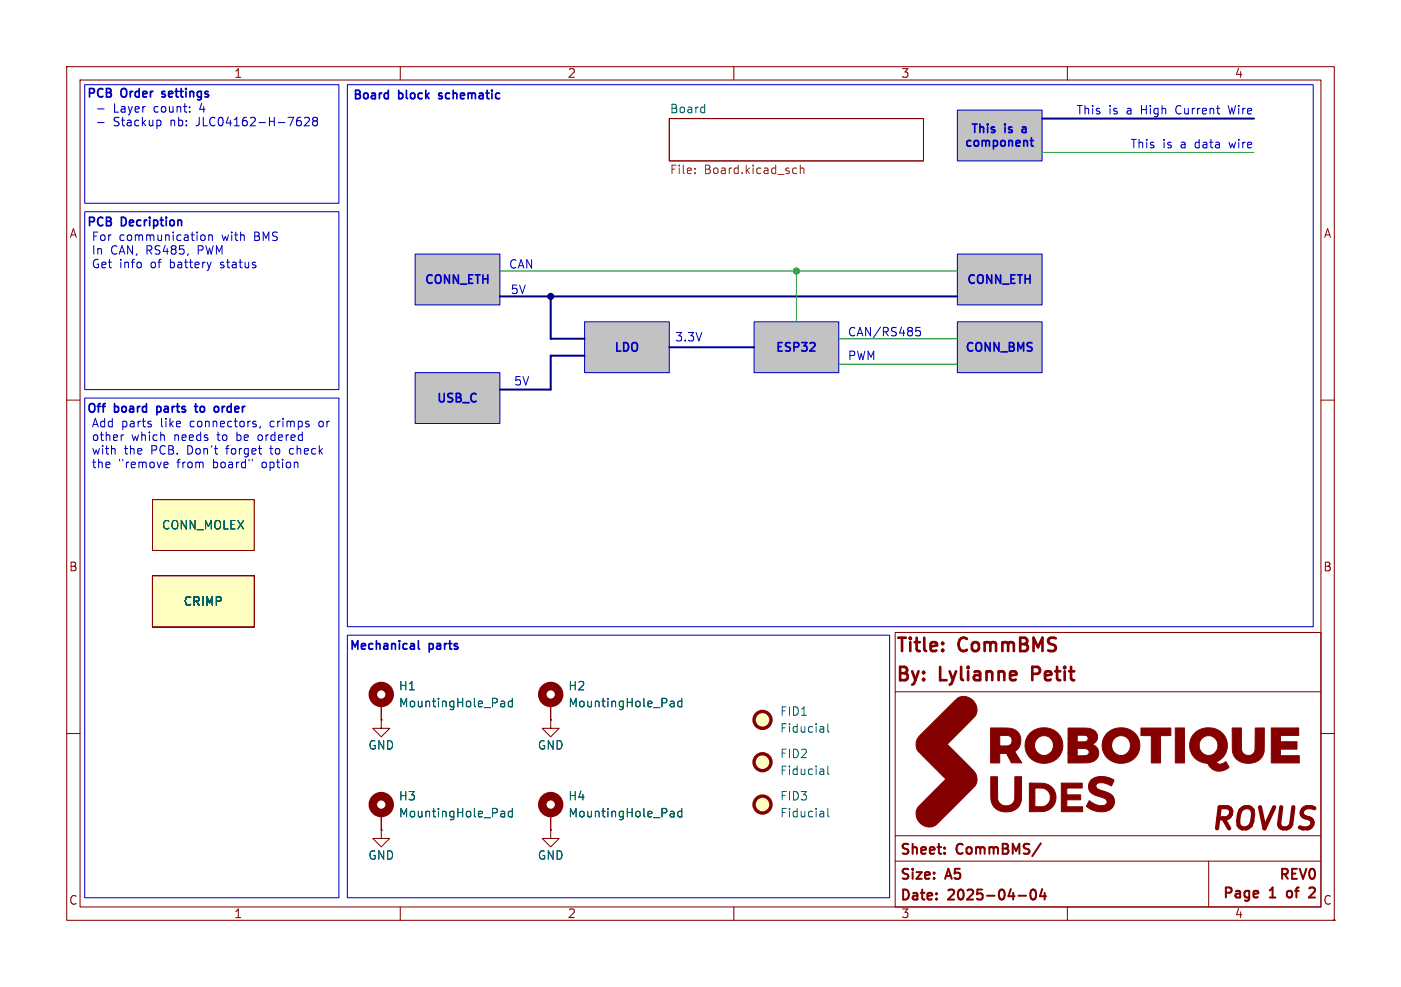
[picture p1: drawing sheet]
<svg xmlns="http://www.w3.org/2000/svg" width="210mm" height="148mm" viewBox="0 0 210 148" stroke-linecap="round" stroke-linejoin="round" font-family="sans-serif">
<g fill="none" stroke="#840000" stroke-width=".15">
<path d="M10 10h190v128h-190zM12 12h186v124h-186zM60 10v2M100.3 17.8h38.1v6.3h-38.1zM110 10v2M160 10v2M10 60h2M198 60h2M134.2 94.8h63.8v41.2h-63.8zM10 110h2M134.2 103.7h63.7M198 110h2"/>
<path d="M60 136v2M110 136v2M134.2 129.1h63.7M134.2 125.3h63.7M160 136v2M181.2 129.1v6.9"/>
</g>
<path d="M152.7 134.3h1.1M154.7 133.5l.2-.1a.94 .94 0 0 1 0 1.5h-.1a1 1 0 0 1-.1-1.4zM156 126.5l-1.3 1.9M156.2 133.3l-.3 1.1h.9M156.6 133.9v1M196.8 133.1h-.3l-.2 .1M197 133.7l-.8 .9h.9" fill="none" stroke="#840000" stroke-width=".3"/>
<g fill="none" stroke="#840000" stroke-width=".4">
<path d="M134.6 95.6h1.2M135.2 95.6v2M136.5 95.6l-.1 .1 .1 .1M136.5 95.6v.1v.1M136.5 95.6v.2M137.4 95.6v1.7M138.5 95.6v1.7M140.9 100v2M144.1 100v1.7M144.9 95.8a.69 .69 0 0 0-1 .1M145.1 100l-.1 .1 .1 .1M145.1 100l.1 .1-.1 .1"/>
<path d="M145.1 100v.2M153.9 95.8l-.3-.2h-.7v2M154.9 97.6v-2l.7 1.5 .7-1.5v2M158.3 95.7l-.8-.1-.3 .2M158.5 100v1.7M159.6 100l-.1 .1 .1 .1M159.6 100l.1 .1-.1 .1M159.6 100v.2M160.5 100v1.7M135.9 100.2l-.3-.2h-.7v2M154.7 101h.8M155.8 100.2l-.3-.2h-.8v2"/>
</g>
<g fill="#840000" stroke="#840000" stroke-width=".15">
<path d="M138 110.2l3.8-3.8a7.6 7.6 0 0 1 2.1-1.9 1.96 1.96 0 0 1 2.3 1.1 1.96 1.96 0 0 1-.6 2.4l-3.6 3.6 3.2 3.2a2.76 2.76 0 0 1 1.3 2.1 2.13 2.13 0 0 1-1 1.6l-4.5 4.5a1.95 1.95 0 0 1-2.7 .7 1.95 1.95 0 0 1-.6-2.8l4.1-4.1-2.3-2.2a8 8 0 0 1-2.1-2.5 1.93 1.93 0 0 1 .6-1.9z"/>
<path d="M148.5 116.5h1v3.4a1.32 1.32 0 0 0 1.6 1 1.32 1.32 0 0 0 1-1.6v-2.8h1v3.5a2.38 2.38 0 0 1-3.3 1.6 2.36 2.36 0 0 1-1.3-2.7z"/>
<path d="M163.6 117a2.98 2.98 0 0 1 3.4 0l-.4 .9-.9-.4-.5-.1a.58 .58 0 0 0-.7 .1 .58 .58 0 0 0-.1 .6l.3 .3 .9 .3a1.51 1.51 0 0 1 1.3 2.1 2.39 2.39 0 0 1-2.7 .8l-.7-.2-.7-.5 .5-.8a2.16 2.16 0 0 0 2.5 .5 .71 .71 0 0 0-.7-1l-.5-.2a1.47 1.47 0 0 1-1.2-2.3z"/>
<path d="M154.3 117.4h1.1a2.39 2.39 0 0 1 2.9 2.2 2.4 2.4 0 0 1-3 2.1h-1v-2.1h.8v1.4h.6a1.44 1.44 0 0 0 1.7-1.4 1.44 1.44 0 0 0-1.7-1.4h-.6v1.4h-.8z"/>
<path d="M159.1 117.4h3.1v.8h-2.3v1h2.1v.7h-2.1v1.1h2.4v.7h-3.2z"/>
<path d="M179.1 109.9a2.83 2.83 0 0 1 3.4-.5 2.83 2.83 0 0 1 1.4 3.2 3.6 3.6 0 0 1-1.6 1.7l.2 .2a1.04 1.04 0 0 0 1.3-.3l.3 .7a.22 .22 0 0 1 .1 .2 .22 .22 0 0 1-.2 .2 1.95 1.95 0 0 1-3-.8 2.7 2.7 0 0 1-2.7-2.7h1.4a1.45 1.45 0 0 0 2 1.4 1.45 1.45 0 0 0 .5-2.4 1.41 1.41 0 0 0-1.6-.4 1.41 1.41 0 0 0-.9 1.4h-1.4a2.46 2.46 0 0 1 .8-1.9z"/>
<path d="M154.5 109.9a2.92 2.92 0 0 1 4.8 1.6 2.82 2.82 0 0 1-2.7 3 2.82 2.82 0 0 1-2.9-2.7h1.4a1.45 1.45 0 0 0 1.9 1.4 1.45 1.45 0 0 0 .6-2.3 1.41 1.41 0 0 0-1.6-.5 1.41 1.41 0 0 0-.9 1.4h-1.4a2.48 2.48 0 0 1 .8-1.9z"/>
<path d="M166 109.9a2.84 2.84 0 0 1 3.4-.5 2.84 2.84 0 0 1 1.4 3.1 2.85 2.85 0 0 1-3.1 1.9 2.85 2.85 0 0 1-2.5-2.7h1.4a1.44 1.44 0 0 0 1.8 1.5 1.44 1.44 0 0 0 .9-2.1 1.41 1.41 0 0 0-1.6-.7 1.41 1.41 0 0 0-1.1 1.3h-1.4a2.41 2.41 0 0 1 .8-1.8z"/>
<path d="M184.7 109.2h1.4v2.4a1.26 1.26 0 0 0 1.4 1.6 1.23 1.23 0 0 0 .6-1.4l.1-2.6h1.3v2.6a2.33 2.33 0 0 1-3.1 2.6 2.39 2.39 0 0 1-1.7-2.9z"/>
<path d="M148.5 109.2h1.2a4 4 0 0 1 2.7 .4 1.96 1.96 0 0 1-.3 3.1l1.1 1.7h-1.6l-.7-1.4h-1v1.4h-1.4v-3.3h1.4v.8h.5a.92 .92 0 0 0 1.3-1 .92 .92 0 0 0-1.3-.6h-.5v.8h-1.4z"/>
<path d="M160.1 109.2h1.4a4 4 0 0 1 2.6 .4 1.16 1.16 0 0 1 .4 1.2 1.16 1.16 0 0 1-.8 .8 1.4 1.4 0 0 1 1 1.6 1.4 1.4 0 0 1-1.5 1.2h-3.1v-1.6h1.4v.5h1a.58 .58 0 0 0 .8-.5 .58 .58 0 0 0-.8-.5h-1v.5h-1.4v-2h1.4v.5l1.2-.1a.52 .52 0 0 0 .4-.6 .52 .52 0 0 0-.7-.3l-.9-.1v.6h-1.4z"/>
<path d="M171 109.2h4.5v1.1h-1.5v4.1h-1.4v-4.1h-1.6z"/>
<path d="M176.2 109.2h1.3v5.2h-1.3z"/>
<path d="M190.6 109.2h4.1v1.1h-2.8v.9h2.5v1.1h-2.5v1h2.9v1.1h-4.2z"/>
<circle cx="200" cy="138" r=".01"/>
</g>
<g fill="#c2c2c2">
<path d="M62.2 38.1h12.7v7.6h-12.7z"/>
<path d="M143.5 38.1h12.7v7.6h-12.7z"/>
<path d="M143.5 48.3h12.7v7.6h-12.7z"/>
<path d="M143.5 16.5h12.7v7.6h-12.7z"/>
<path d="M62.2 55.9h12.7v7.6h-12.7z"/>
<path d="M87.6 48.3h12.7v7.6h-12.7z"/>
<path d="M113 48.3h12.7v7.6h-12.7z"/>
</g>
<path d="M100.3 17.8h38.1v6.3h-38.1zM57.1 124.5v1.2h1.3l-1.3 1.3-1.2-1.3h1.2M57.1 124.5h.1M82.5 124.5v1.2h1.3l-1.3 1.3-1.2-1.3h1.2M82.5 124.5h.1" fill="none" stroke="#840000" stroke-width=".15"/>
<path d="M105.5 16.1h.1M105.6 15.6v1.3M105.6 16.8l-.1 .1" fill="none" stroke="#006464" stroke-width=".15"/>
<path d="M104.2 25.9v.1M104.2 25.3v.1M119.1 25.2l.3 .1M119.4 26h-.3M120 25.3l.1-.1 .3 .1 .1 .7M120 24.8v1.2" fill="none" stroke="#725600" stroke-width=".15"/>
<path d="M22.9 86.4h15.2v7.6h-15.2z" fill="#ffffc2"/>
<path d="M22.9 86.4h15.2v7.6h-15.2z" fill="none" stroke="#840000" stroke-width=".15"/>
<path d="M22.9 86.4h15.2v7.6h-15.2z" fill="#ffffc2"/>
<path d="M22.9 86.4h15.2v7.6h-15.2z" fill="none" stroke="#840000" stroke-width=".15"/>
<path d="M22.9 86.4h15.2v7.6h-15.2z" fill="#ffffc2"/>
<path d="M22.9 86.4h15.2v7.6h-15.2z" fill="none" stroke="#840000" stroke-width=".15"/>
<path d="M22.9 86.4h15.2v7.6h-15.2z" fill="#ffffc2"/>
<path d="M22.9 86.4h15.2v7.6h-15.2z" fill="none" stroke="#840000" stroke-width=".15"/>
<path d="M22.9 86.4h15.2v7.6h-15.2z" fill="#ffffc2"/>
<path d="M22.9 86.4h15.2v7.6h-15.2z" fill="none" stroke="#840000" stroke-width=".15"/>
<path d="M22.9 86.4h15.2v7.6h-15.2z" fill="#ffffc2"/>
<path d="M22.9 86.4h15.2v7.6h-15.2z" fill="none" stroke="#840000" stroke-width=".15"/>
<path d="M22.9 86.4h15.2v7.6h-15.2z" fill="#ffffc2"/>
<path d="M22.9 86.4h15.2v7.6h-15.2z" fill="none" stroke="#840000" stroke-width=".15"/>
<path d="M22.9 86.4h15.2v7.6h-15.2z" fill="#ffffc2"/>
<path d="M22.9 86.4h15.2v7.6h-15.2z" fill="none" stroke="#840000" stroke-width=".15"/>
<path d="M22.9 86.4h15.2v7.6h-15.2z" fill="#ffffc2"/>
<path d="M22.9 86.4h15.2v7.6h-15.2z" fill="none" stroke="#840000" stroke-width=".15"/>
<path d="M22.9 74.9h15.2v7.7h-15.2z" fill="#ffffc2"/>
<path d="M22.9 74.9h15.2v7.7h-15.2z" fill="none" stroke="#840000" stroke-width=".15"/>
<path d="M22.9 74.9h15.2v7.7h-15.2z" fill="#ffffc2"/>
<path d="M22.9 74.9h15.2v7.7h-15.2zM57.1 108v1.2h1.3l-1.3 1.3-1.2-1.3h1.2M57.1 108h.1M57.1 105.4v2.6M57.1 121.9v2.6M82.5 121.9v2.6" fill="none" stroke="#840000" stroke-width=".15"/>
<g fill="#ffffc2" stroke="#ffffc2" stroke-width=".15">
<circle cx="114.3" cy="107.9" r="1.27"/>
<circle cx="114.3" cy="120.6" r="1.27"/>
<circle cx="114.3" cy="114.3" r="1.27"/>
</g>
<g fill="none" stroke="#840000" stroke-width=".51">
<circle cx="114.3" cy="107.9" r="1.27"/>
<circle cx="114.3" cy="114.3" r="1.27"/>
<circle cx="114.3" cy="120.6" r="1.27"/>
</g>
<g fill="none" stroke="#006464" stroke-width=".15">
<path d="M75.2 105.1h.3l.1 .2v.7M75.6 105.9l-.4 .1M75.6 105.4l-.4 .1M76.8 104.7v1.3M76.8 105.2l-.4-.1-.2 .3v.3l.1 .2h.5M123.4 109l.1 .8M123.4 115.4l.1 .7M123.5 109.7l-.1 .1M123.5 109.3h-.1M123.5 116.1h-.1M123.5 115.6l-.1 .1M124.1 108.5v1.1l.2 .2"/>
<path d="M124.1 114.9v1.1l.2 .1M75.2 121.7h.3l.1 .1v.7M75.6 122.4l-.4 .1M75.6 122h-.4M76.8 121.7h-.4l-.2 .2v.4l.1 .1h.5M76.8 121.2v1.3M100.6 121.7h.3l.1 .1v.7M101 122.4l-.4 .1M101 122h-.4M102.2 121.7h-.4l-.2 .2v.4l.1 .1h.5M102.2 121.2v1.3M123.4 121.7l.1 .8"/>
<path d="M123.5 122.4l-.1 .1M123.5 122h-.1M124.1 121.2v1.1l.2 .2"/>
</g>
<g fill="none" stroke="#840000" stroke-width="1.3">
<circle cx="57.1" cy="104.1" r="1.27"/>
<circle cx="57.1" cy="120.6" r="1.27"/>
<circle cx="82.5" cy="120.6" r="1.27"/>
</g>
<path d="M22.9 86.4h15.2v7.6h-15.2z" fill="#ffffc2"/>
<path d="M22.9 86.4h15.2v7.6h-15.2z" fill="none" stroke="#840000" stroke-width=".15"/>
<path d="M22.9 86.4h15.2v7.6h-15.2z" fill="#ffffc2"/>
<path d="M22.9 86.4h15.2v7.6h-15.2z" fill="none" stroke="#840000" stroke-width=".15"/>
<path d="M22.9 86.4h15.2v7.6h-15.2z" fill="#ffffc2"/>
<path d="M22.9 86.4h15.2v7.6h-15.2z" fill="none" stroke="#840000" stroke-width=".15"/>
<path d="M22.9 86.4h15.2v7.6h-15.2z" fill="#ffffc2"/>
<path d="M22.9 86.4h15.2v7.6h-15.2z" fill="none" stroke="#840000" stroke-width=".15"/>
<path d="M22.9 86.4h15.2v7.6h-15.2z" fill="#ffffc2"/>
<path d="M22.9 86.4h15.2v7.6h-15.2z" fill="none" stroke="#840000" stroke-width=".15"/>
<path d="M22.9 86.4h15.2v7.6h-15.2z" fill="#ffffc2"/>
<path d="M22.9 86.4h15.2v7.6h-15.2z" fill="none" stroke="#840000" stroke-width=".15"/>
<path d="M22.9 86.4h15.2v7.6h-15.2z" fill="#ffffc2"/>
<path d="M22.9 86.4h15.2v7.6h-15.2zM57.1 108h.1M57.1 105.4v2.6M82.5 108v1.2h1.3l-1.3 1.3-1.2-1.3h1.2M82.5 108h.1M82.5 105.4v2.6M57.1 124.5h.1M57.1 121.9v2.6M82.5 124.5h.1M82.5 121.9v2.6" fill="none" stroke="#840000" stroke-width=".15"/>
<circle cx="82.5" cy="104.1" r="1.27" fill="none" stroke="#840000" stroke-width="1.3"/>
<g fill="none" stroke="#006464" stroke-width=".15">
<path d="M75.2 105.1h.3l.1 .2v.7M75.6 105.9l-.4 .1M75.6 105.4l-.4 .1M76.8 105.2l-.4-.1-.2 .3v.3l.1 .2h.5M76.8 104.7v1.3M100.6 105.1h.3l.1 .2v.7M101 105.9l-.4 .1M101 105.4l-.4 .1M102.2 105.2l-.4-.1-.2 .3v.3l.1 .2h.5M102.2 104.7v1.3M75.2 121.7h.3l.1 .1v.7M75.6 122.4l-.4 .1"/>
<path d="M75.6 122h-.4M76.8 121.7h-.4l-.2 .2v.4l.1 .1h.5M76.8 121.2v1.3M100.6 121.7h.3l.1 .1v.7M101 122.4l-.4 .1M101 122h-.4M102.2 121.2v1.3M102.2 121.7h-.4l-.2 .2v.4l.1 .1h.5"/>
</g>
<g fill="none" stroke="#0000c2" stroke-width=".15">
<path d="M12.7 12.7h38.1v17.8h-38.1zM52.1 12.7h144.7v81.3h-144.7zM143.5 16.5h12.7v7.6h-12.7zM184.1 15.8l.3 1.3M12.7 31.8h38.1v26.6h-38.1zM30.2 35.3l.3-.1 .2 .3v.4l-.2 .2-.3-.1M31.3 35.3l.2-.1 .3 .1v.8M31.3 35.2v.9M62.2 38.1h12.7v7.6h-12.7zM143.5 38.1h12.7v7.6h-12.7zM12.7 59.7h38.1v74.9h-38.1zM62.2 55.9h12.7v7.6h-12.7z"/>
<path d="M87.6 48.3h12.7v7.6h-12.7zM113 48.3h12.7v7.6h-12.7zM137.9 49.1h-.6v.6l.1-.1h.5l.1 .2-.1 .4-.2 .2-.4-.2M143.5 48.3h12.7v7.6h-12.7zM22.6 63.6v.3M24.8 69.3l.3 .1 .1 .2-.6 .1M25.1 70.1h-.3M38.4 63.6v.3M38.8 65.3l-.1 .1v.4l.1 .2M39 63.9l-.1 .3M40.4 67.3h.5M40.6 66.8l.1 1.2"/>
<path d="M43.9 67.3h-.3l-.2 .2v.5l.5 .1M47.9 63.2l-.1 .2v.4l.1 .1M52.1 95.3h81.2v39.3h-81.2z"/>
</g>
<path d="M14.6 16.3h1M14.6 18.4h1M23.9 18l.2 .3v.3l-.2 .3M28.4 16.7v.1M28.4 16v.2M44.7 18.1h.3l.2 .2-.1 .4-.4 .2M45 17.6l-.3 .1M45.7 17.7l.4-.1 .2 .1 .1 .3-.8 .9h.8M47.1 18.1l-.2-.2 .2-.3h.2l.3 .2-.3 .3M47.1 18.1l-.2 .3v.2l.2 .3 .4-.1 .1-.2-.1-.3-.2-.2M47.1 18.1h.2" fill="none" stroke="#0000c2" stroke-width=".16"/>
<g fill="none" stroke="#0000c2" stroke-width=".25">
<path d="M24.2 14.5h.2M24.3 13.8v.3M65.8 14.7l.1 .1M65.8 14v.3M154.4 21.1h.5M154.6 20.6v1.1l.3 .2M121.4 52.6h.8M122.1 51.5v.4M23.5 60.9v1.3M23.5 61.7l.1 .1M23.6 60.9l-.1 .1M29.1 60.9h.5"/>
<path d="M29.3 60.5v1.1l.3 .2M32.5 60.9l.3 .3v.4l-.3 .2M62.7 96.1v1.1l.2 .2"/>
</g>
<path d="M156.2 17.8h31.8M74.9 44.5h68.6M82.5 44.5v6.3h5.1M87.6 53.3h-5.1v5.1h-7.6M100.3 52.1h12.7" fill="none" stroke="#000084" stroke-width=".3"/>
<path d="M156.2 22.9h31.8M74.9 40.6h68.6M119.4 40.6v7.7M125.7 54.6h17.8M125.7 50.8h17.8" fill="none" stroke="#009600" stroke-width=".15"/>
<circle cx="119.4" cy="40.6" r=".46" fill="#009600" stroke="#009600" stroke-width=".15"/>
<circle cx="82.5" cy="44.5" r=".46" fill="#000084" stroke="#000084" stroke-width=".15"/>
<text font-size="4.4" fill="#840000" x="180.8" y="125.3">ROVUS</text>
<g font-size="2.8" fill="#840000">
<text x="134.2" y="98.8">Title:</text>
<text x="143.8" y="98.8">CommBMS</text>
<text x="134.2" y="103.1">By:</text>
<text x="141" y="103.1">Lylianne</text>
<text x="155.6" y="103.1">Petit</text>
</g>
<g font-size="2.1" fill="#840000">
<text x="134.8" y="128.6">Sheet:</text>
<text x="143.5" y="128.6">CommBMS/</text>
<text x="134.8" y="132.3">Size:</text>
<text x="134.8" y="135.4">Date:</text>
<text x="141.9" y="132.3">A5</text>
<text x="142.3" y="135.4">2025-04-04</text>
<text x="183" y="135.1">Page</text>
<text x="190.2" y="135.1">1</text>
<text x="191.4" y="132.3">REV0</text>
<text x="193.4" y="135.1">of</text>
<text x="197.4" y="135.1">2</text>
</g>
<g font-size="1.8" fill="#840000">
<text x="35" y="11.9">1</text>
<text x="85" y="11.9">2</text>
<text x="135" y="11.9">3</text>
<text x="185" y="11.9">4</text>
<text x="10.3" y="35.9">A</text>
<text x="198.4" y="35.9">A</text>
<text x="10.3" y="85.9">B</text>
<text x="198.3" y="85.9">B</text>
<text x="10.3" y="135.9">C</text>
<text x="35" y="137.9">1</text>
<text x="85" y="137.9">2</text>
<text x="135" y="137.9">3</text>
<text x="185" y="137.9">4</text>
<text x="198.3" y="135.9">C</text>
</g>
<g font-size="1.8" fill="#0000c2">
<text x="13" y="15">PCB</text>
<text x="17" y="17.2">Layer</text>
<text x="18.2" y="15">Order</text>
<text x="23.2" y="17.2">count:</text>
<text x="24.9" y="15">settings</text>
<text x="30.3" y="17.2">4</text>
<text x="52.8" y="15.2">Board</text>
<text x="59.8" y="15.2">block</text>
<text x="66.4" y="15.2">schematic</text>
<text x="161.3" y="17.4">This</text>
<text x="166.2" y="17.4">is</text>
<text x="169" y="17.4">a</text>
<text x="171.3" y="17.4">High</text>
<text x="176.7" y="17.4">Current</text>
<text x="184.8" y="17.4">Wire</text>
<text x="17" y="19.3">Stackup</text>
<text x="25.7" y="19.3">nb:</text>
<text x="29.8" y="19.3">JLC04162-H-7628</text>
<text x="144.4" y="22.4">component</text>
<text x="145.4" y="20.3">This</text>
<text x="150.6" y="20.3">is</text>
<text x="153.7" y="20.3">a</text>
<text x="169.4" y="22.5">This</text>
<text x="174.3" y="22.5">is</text>
<text x="177.1" y="22.5">a</text>
<text x="179.4" y="22.5">data</text>
<text x="184.8" y="22.5">wire</text>
<text x="13" y="34.3">PCB</text>
<text x="18.2" y="34.3">Decription</text>
<text x="13.7" y="36.5">For</text>
<text x="13.7" y="38.5">In</text>
<text x="13.7" y="40.6">Get</text>
<text x="16.6" y="38.5">CAN,</text>
<text x="17.8" y="36.5">communication</text>
<text x="17.9" y="40.6">info</text>
<text x="22" y="38.5">RS485,</text>
<text x="22.7" y="40.6">of</text>
<text x="25.8" y="40.6">battery</text>
<text x="29.9" y="38.5">PWM</text>
<text x="33.4" y="36.5">with</text>
<text x="33.5" y="40.6">status</text>
<text x="38.4" y="36.5">BMS</text>
<text x="76.2" y="40.5">CAN</text>
<text x="63.5" y="42.9">CONN_ETH</text>
<text x="76.5" y="44.3">5V</text>
<text x="144.8" y="42.9">CONN_ETH</text>
<text x="91.9" y="53.1">LDO</text>
<text x="101.1" y="51.4">3.3V</text>
<text x="116.1" y="53.1">ESP32</text>
<text x="127" y="50.7">CAN/RS485</text>
<text x="144.5" y="53.1">CONN_BMS</text>
<text x="77" y="58">5V</text>
<text x="127" y="54.2">PWM</text>
<text x="13" y="62.2">Off</text>
<text x="13.7" y="64.4">Add</text>
<text x="17.2" y="62.2">board</text>
<text x="18.2" y="64.4">parts</text>
<text x="24.1" y="62.2">parts</text>
<text x="24.2" y="64.4">like</text>
<text x="28.8" y="64.4">connectors,</text>
<text x="30.4" y="62.2">to</text>
<text x="33.7" y="62.2">order</text>
<text x="41" y="64.4">crimps</text>
<text x="48.5" y="64.4">or</text>
<text x="65.3" y="60.7">USB_C</text>
<text x="13.7" y="66.5">other</text>
<text x="13.7" y="68.5">with</text>
<text x="13.7" y="70.5">the</text>
<text x="17.8" y="70.5">&quot;remove</text>
<text x="18.6" y="68.5">the</text>
<text x="19.7" y="66.5">which</text>
<text x="22.8" y="68.5">PCB.</text>
<text x="26.2" y="66.5">needs</text>
<text x="26.7" y="70.5">from</text>
<text x="28.4" y="68.5">Don't</text>
<text x="32.2" y="70.5">board&quot;</text>
<text x="32.9" y="66.5">to</text>
<text x="34.4" y="68.5">forget</text>
<text x="35.9" y="66.5">be</text>
<text x="39.3" y="66.5">ordered</text>
<text x="39.7" y="70.5">option</text>
<text x="41.2" y="68.5">to</text>
<text x="44.3" y="68.5">check</text>
<text x="52.3" y="97.8">Mechanical</text>
<text x="64.4" y="97.8">parts</text>
</g>
<g font-size="1.8" fill="#006464">
<text x="100.3" y="17.1">Board</text>
<text x="24.2" y="79.6">CONN_MOLEX</text>
<text x="27.4" y="91">CRIMP</text>
<text x="59.7" y="103.7">H1</text>
<text x="59.7" y="106.3">MountingHole_Pad</text>
<text x="85.1" y="103.7">H2</text>
<text x="85.1" y="106.3">MountingHole_Pad</text>
<text x="116.8" y="107.5">FID1</text>
<text x="55.1" y="112.6">GND</text>
<text x="80.5" y="112.6">GND</text>
<text x="116.8" y="113.9">FID2</text>
<text x="116.8" y="110.1">Fiducial</text>
<text x="116.8" y="116.4">Fiducial</text>
<text x="59.7" y="120.2">H3</text>
<text x="59.7" y="122.8">MountingHole_Pad</text>
<text x="85.1" y="120.2">H4</text>
<text x="85.1" y="122.8">MountingHole_Pad</text>
<text x="116.8" y="120.2">FID3</text>
<text x="116.8" y="122.8">Fiducial</text>
<text x="55.1" y="129.1">GND</text>
<text x="80.5" y="129.1">GND</text>
</g>
<g font-size="1.8" fill="#725600">
<text x="100.3" y="26.4">File:</text>
<text x="105.6" y="26.4">Board.kicad_sch</text>
</g>
</svg>
